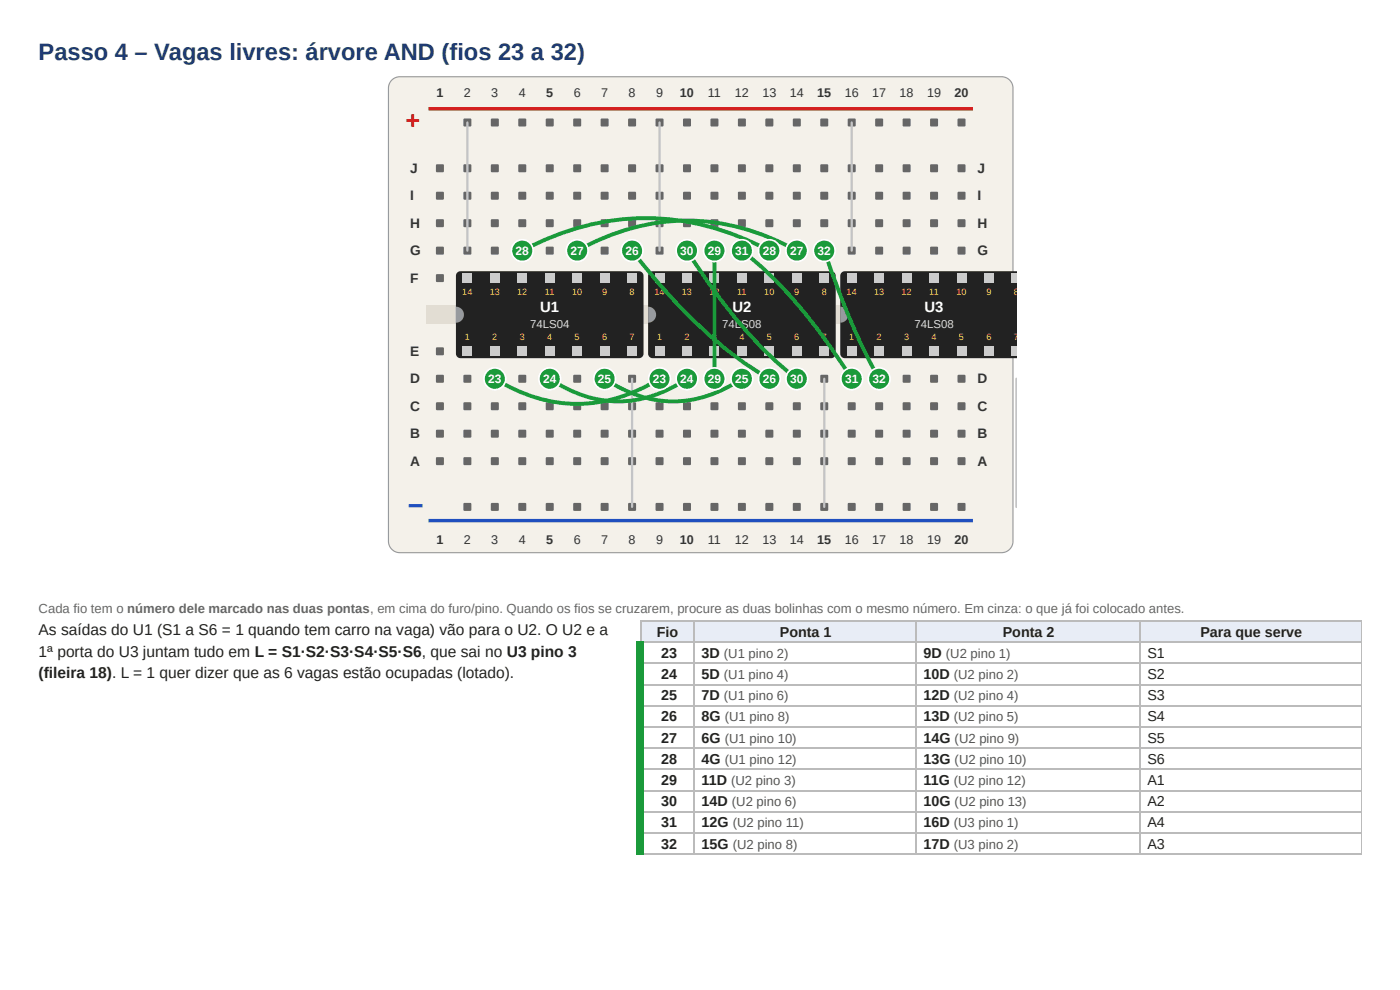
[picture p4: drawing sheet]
<svg xmlns="http://www.w3.org/2000/svg" width="297mm" height="210mm" viewBox="0 0 297 210" stroke-linecap="round" stroke-linejoin="round" font-family="sans-serif">
<path d="M83.2 17l.8-.5 .9-.2h127.8a2.43 2.43 0 0 1 2.5 2.4v96.2a2.43 2.43 0 0 1-2.5 2.5h-127.8a2.43 2.43 0 0 1-2.4-2.5v-96.2l.2-.9z" fill="#f4f1ea"/>
<path d="M83.2 17l.8-.5 .9-.2h127.8a2.43 2.43 0 0 1 2.5 2.4v96.2a2.43 2.43 0 0 1-2.5 2.5h-127.8a2.43 2.43 0 0 1-2.4-2.5v-96.2l.2-.9z" fill="none" stroke="#999" stroke-width=".24"/>
<path d="M91 23.1h115.6" fill="none" stroke="#d42020" stroke-width=".73" stroke-linecap="butt"/>
<path d="M91 110.6h115.6" fill="none" stroke="#1f4fbf" stroke-width=".73" stroke-linecap="butt"/>
<path d="M90.5 64.9h116.6v3.9h-116.6z" fill="#e2ddd2"/>
<g fill="#666">
<path d="M92.7 35h1.5v1.5h-1.5z"/>
<path d="M92.7 40.8h1.5v1.5h-1.5z"/>
<path d="M92.7 46.6h1.5v1.6h-1.5z"/>
<path d="M92.7 52.4h1.5v1.6h-1.5z"/>
<path d="M92.7 58.3h1.5v1.5h-1.5z"/>
<path d="M92.7 73.8h1.5v1.6h-1.5z"/>
<path d="M92.7 79.7h1.5v1.5h-1.5z"/>
<path d="M92.7 85.5h1.5v1.5h-1.5z"/>
<path d="M92.7 91.3h1.5v1.6h-1.5z"/>
<path d="M92.7 97.1h1.5v1.6h-1.5z"/>
<path d="M98.5 35h1.5v1.5h-1.5z"/>
<path d="M98.5 40.8h1.5v1.5h-1.5z"/>
<path d="M98.5 46.6h1.5v1.6h-1.5z"/>
<path d="M98.5 52.4h1.5v1.6h-1.5z"/>
<path d="M98.5 58.3h1.5v1.5h-1.5z"/>
<path d="M98.5 73.8h1.5v1.6h-1.5z"/>
<path d="M98.5 79.7h1.5v1.5h-1.5z"/>
<path d="M98.5 85.5h1.5v1.5h-1.5z"/>
<path d="M98.5 91.3h1.5v1.6h-1.5z"/>
<path d="M98.5 97.1h1.5v1.6h-1.5z"/>
<path d="M98.5 25.2h1.5v1.6h-1.5z"/>
<path d="M98.5 106.9h1.5v1.5h-1.5z"/>
<path d="M104.3 35h1.6v1.5h-1.6z"/>
<path d="M104.3 40.8h1.6v1.5h-1.6z"/>
<path d="M104.3 46.6h1.6v1.6h-1.6z"/>
<path d="M104.3 52.4h1.6v1.6h-1.6z"/>
<path d="M104.3 58.3h1.6v1.5h-1.6z"/>
<path d="M104.3 73.8h1.6v1.6h-1.6z"/>
<path d="M104.3 79.7h1.6v1.5h-1.6z"/>
<path d="M104.3 85.5h1.6v1.5h-1.6z"/>
<path d="M104.3 91.3h1.6v1.6h-1.6z"/>
<path d="M104.3 97.1h1.6v1.6h-1.6z"/>
<path d="M104.3 25.2h1.6v1.6h-1.6z"/>
<path d="M104.3 106.9h1.6v1.5h-1.6z"/>
<path d="M110.1 35h1.6v1.5h-1.6z"/>
<path d="M110.1 40.8h1.6v1.5h-1.6z"/>
<path d="M110.1 46.6h1.6v1.6h-1.6z"/>
<path d="M110.1 52.4h1.6v1.6h-1.6z"/>
<path d="M110.1 58.3h1.6v1.5h-1.6z"/>
<path d="M110.1 73.8h1.6v1.6h-1.6z"/>
<path d="M110.1 79.7h1.6v1.5h-1.6z"/>
<path d="M110.1 85.5h1.6v1.5h-1.6z"/>
<path d="M110.1 91.3h1.6v1.6h-1.6z"/>
<path d="M110.1 97.1h1.6v1.6h-1.6z"/>
<path d="M110.1 25.2h1.6v1.6h-1.6z"/>
<path d="M110.1 106.9h1.6v1.5h-1.6z"/>
<path d="M116 35h1.5v1.5h-1.5z"/>
<path d="M116 40.8h1.5v1.5h-1.5z"/>
<path d="M116 46.6h1.5v1.6h-1.5z"/>
<path d="M116 52.4h1.5v1.6h-1.5z"/>
<path d="M116 58.3h1.5v1.5h-1.5z"/>
<path d="M116 73.8h1.5v1.6h-1.5z"/>
<path d="M116 79.7h1.5v1.5h-1.5z"/>
<path d="M116 85.5h1.5v1.5h-1.5z"/>
<path d="M116 91.3h1.5v1.6h-1.5z"/>
<path d="M116 97.1h1.5v1.6h-1.5z"/>
<path d="M116 25.2h1.5v1.6h-1.5z"/>
<path d="M116 106.9h1.5v1.5h-1.5z"/>
<path d="M121.8 35h1.6v1.5h-1.6z"/>
<path d="M121.8 40.8h1.6v1.5h-1.6z"/>
<path d="M121.8 46.6h1.6v1.6h-1.6z"/>
<path d="M121.8 52.4h1.6v1.6h-1.6z"/>
<path d="M121.8 58.3h1.6v1.5h-1.6z"/>
<path d="M121.8 73.8h1.6v1.6h-1.6z"/>
<path d="M121.8 79.7h1.6v1.5h-1.6z"/>
<path d="M121.8 85.5h1.6v1.5h-1.6z"/>
<path d="M121.8 91.3h1.6v1.6h-1.6z"/>
<path d="M121.8 97.1h1.6v1.6h-1.6z"/>
<path d="M121.8 25.2h1.6v1.6h-1.6z"/>
<path d="M121.8 106.9h1.6v1.5h-1.6z"/>
<path d="M127.6 35h1.6v1.5h-1.6z"/>
<path d="M127.6 40.8h1.6v1.5h-1.6z"/>
<path d="M127.6 46.6h1.6v1.6h-1.6z"/>
<path d="M127.6 52.4h1.6v1.6h-1.6z"/>
<path d="M127.6 58.3h1.6v1.5h-1.6z"/>
<path d="M127.6 73.8h1.6v1.6h-1.6z"/>
<path d="M127.6 79.7h1.6v1.5h-1.6z"/>
<path d="M127.6 85.5h1.6v1.5h-1.6z"/>
<path d="M127.6 91.3h1.6v1.6h-1.6z"/>
<path d="M127.6 97.1h1.6v1.6h-1.6z"/>
<path d="M127.6 25.2h1.6v1.6h-1.6z"/>
<path d="M127.6 106.9h1.6v1.5h-1.6z"/>
<path d="M133.5 35h1.5v1.5h-1.5z"/>
<path d="M133.5 40.8h1.5v1.5h-1.5z"/>
<path d="M133.5 46.6h1.5v1.6h-1.5z"/>
<path d="M133.5 52.4h1.5v1.6h-1.5z"/>
<path d="M133.5 58.3h1.5v1.5h-1.5z"/>
<path d="M133.5 73.8h1.5v1.6h-1.5z"/>
<path d="M133.5 79.7h1.5v1.5h-1.5z"/>
<path d="M133.5 85.5h1.5v1.5h-1.5z"/>
<path d="M133.5 91.3h1.5v1.6h-1.5z"/>
<path d="M133.5 97.1h1.5v1.6h-1.5z"/>
<path d="M133.5 25.2h1.5v1.6h-1.5z"/>
<path d="M133.5 106.9h1.5v1.5h-1.5z"/>
<path d="M139.3 35h1.6v1.5h-1.6z"/>
<path d="M139.3 40.8h1.6v1.5h-1.6z"/>
<path d="M139.3 46.6h1.6v1.6h-1.6z"/>
<path d="M139.3 52.4h1.6v1.6h-1.6z"/>
<path d="M139.3 58.3h1.6v1.5h-1.6z"/>
<path d="M139.3 73.8h1.6v1.6h-1.6z"/>
<path d="M139.3 79.7h1.6v1.5h-1.6z"/>
<path d="M139.3 85.5h1.6v1.5h-1.6z"/>
<path d="M139.3 91.3h1.6v1.6h-1.6z"/>
<path d="M139.3 97.1h1.6v1.6h-1.6z"/>
<path d="M139.3 25.2h1.6v1.6h-1.6z"/>
<path d="M139.3 106.9h1.6v1.5h-1.6z"/>
<path d="M145.1 35h1.6v1.5h-1.6z"/>
<path d="M145.1 40.8h1.6v1.5h-1.6z"/>
<path d="M145.1 46.6h1.6v1.6h-1.6z"/>
<path d="M145.1 52.4h1.6v1.6h-1.6z"/>
<path d="M145.1 58.3h1.6v1.5h-1.6z"/>
<path d="M145.1 73.8h1.6v1.6h-1.6z"/>
<path d="M145.1 79.7h1.6v1.5h-1.6z"/>
<path d="M145.1 85.5h1.6v1.5h-1.6z"/>
<path d="M145.1 91.3h1.6v1.6h-1.6z"/>
<path d="M145.1 97.1h1.6v1.6h-1.6z"/>
<path d="M145.1 25.2h1.6v1.6h-1.6z"/>
<path d="M145.1 106.9h1.6v1.5h-1.6z"/>
<path d="M151 35h1.5v1.5h-1.5z"/>
<path d="M151 40.8h1.5v1.5h-1.5z"/>
<path d="M151 46.6h1.5v1.6h-1.5z"/>
<path d="M151 52.4h1.5v1.6h-1.5z"/>
<path d="M151 58.3h1.5v1.5h-1.5z"/>
<path d="M151 73.8h1.5v1.6h-1.5z"/>
<path d="M151 79.7h1.5v1.5h-1.5z"/>
<path d="M151 85.5h1.5v1.5h-1.5z"/>
<path d="M151 91.3h1.5v1.6h-1.5z"/>
<path d="M151 97.1h1.5v1.6h-1.5z"/>
<path d="M151 25.2h1.5v1.6h-1.5z"/>
<path d="M151 106.9h1.5v1.5h-1.5z"/>
<path d="M156.8 35h1.6v1.5h-1.6z"/>
<path d="M156.8 40.8h1.6v1.5h-1.6z"/>
<path d="M156.8 46.6h1.6v1.6h-1.6z"/>
<path d="M156.8 52.4h1.6v1.6h-1.6z"/>
<path d="M156.8 58.3h1.6v1.5h-1.6z"/>
<path d="M156.8 73.8h1.6v1.6h-1.6z"/>
<path d="M156.8 79.7h1.6v1.5h-1.6z"/>
<path d="M156.8 85.5h1.6v1.5h-1.6z"/>
<path d="M156.8 91.3h1.6v1.6h-1.6z"/>
<path d="M156.8 97.1h1.6v1.6h-1.6z"/>
<path d="M156.8 25.2h1.6v1.6h-1.6z"/>
<path d="M156.8 106.9h1.6v1.5h-1.6z"/>
<path d="M162.6 35h1.6v1.5h-1.6z"/>
<path d="M162.6 40.8h1.6v1.5h-1.6z"/>
<path d="M162.6 46.6h1.6v1.6h-1.6z"/>
<path d="M162.6 52.4h1.6v1.6h-1.6z"/>
<path d="M162.6 58.3h1.6v1.5h-1.6z"/>
<path d="M162.6 73.8h1.6v1.6h-1.6z"/>
<path d="M162.6 79.7h1.6v1.5h-1.6z"/>
<path d="M162.6 85.5h1.6v1.5h-1.6z"/>
<path d="M162.6 91.3h1.6v1.6h-1.6z"/>
<path d="M162.6 97.1h1.6v1.6h-1.6z"/>
<path d="M162.6 25.2h1.6v1.6h-1.6z"/>
<path d="M162.6 106.9h1.6v1.5h-1.6z"/>
<path d="M168.5 35h1.5v1.5h-1.5z"/>
<path d="M168.5 40.8h1.5v1.5h-1.5z"/>
<path d="M168.5 46.6h1.5v1.6h-1.5z"/>
<path d="M168.5 52.4h1.5v1.6h-1.5z"/>
<path d="M168.5 58.3h1.5v1.5h-1.5z"/>
<path d="M168.5 73.8h1.5v1.6h-1.5z"/>
<path d="M168.5 79.7h1.5v1.5h-1.5z"/>
<path d="M168.5 85.5h1.5v1.5h-1.5z"/>
<path d="M168.5 91.3h1.5v1.6h-1.5z"/>
<path d="M168.5 97.1h1.5v1.6h-1.5z"/>
<path d="M168.5 25.2h1.5v1.6h-1.5z"/>
<path d="M168.5 106.9h1.5v1.5h-1.5z"/>
<path d="M174.3 35h1.5v1.5h-1.5z"/>
<path d="M174.3 40.8h1.5v1.5h-1.5z"/>
<path d="M174.3 46.6h1.5v1.6h-1.5z"/>
<path d="M174.3 52.4h1.5v1.6h-1.5z"/>
<path d="M174.3 58.3h1.5v1.5h-1.5z"/>
<path d="M174.3 73.8h1.5v1.6h-1.5z"/>
<path d="M174.3 79.7h1.5v1.5h-1.5z"/>
<path d="M174.3 85.5h1.5v1.5h-1.5z"/>
<path d="M174.3 91.3h1.5v1.6h-1.5z"/>
<path d="M174.3 97.1h1.5v1.6h-1.5z"/>
<path d="M174.3 25.2h1.5v1.6h-1.5z"/>
<path d="M174.3 106.9h1.5v1.5h-1.5z"/>
<path d="M180.1 35h1.6v1.5h-1.6z"/>
<path d="M180.1 40.8h1.6v1.5h-1.6z"/>
<path d="M180.1 46.6h1.6v1.6h-1.6z"/>
<path d="M180.1 52.4h1.6v1.6h-1.6z"/>
<path d="M180.1 58.3h1.6v1.5h-1.6z"/>
<path d="M180.1 73.8h1.6v1.6h-1.6z"/>
<path d="M180.1 79.7h1.6v1.5h-1.6z"/>
<path d="M180.1 85.5h1.6v1.5h-1.6z"/>
<path d="M180.1 91.3h1.6v1.6h-1.6z"/>
<path d="M180.1 97.1h1.6v1.6h-1.6z"/>
<path d="M180.1 25.2h1.6v1.6h-1.6z"/>
<path d="M180.1 106.9h1.6v1.5h-1.6z"/>
<path d="M185.9 35h1.6v1.5h-1.6z"/>
<path d="M185.9 40.8h1.6v1.5h-1.6z"/>
<path d="M185.9 46.6h1.6v1.6h-1.6z"/>
<path d="M185.9 52.4h1.6v1.6h-1.6z"/>
<path d="M185.9 58.3h1.6v1.5h-1.6z"/>
<path d="M185.9 73.8h1.6v1.6h-1.6z"/>
<path d="M185.9 79.7h1.6v1.5h-1.6z"/>
<path d="M185.9 85.5h1.6v1.5h-1.6z"/>
<path d="M185.9 91.3h1.6v1.6h-1.6z"/>
<path d="M185.9 97.1h1.6v1.6h-1.6z"/>
<path d="M185.9 25.2h1.6v1.6h-1.6z"/>
<path d="M185.9 106.9h1.6v1.5h-1.6z"/>
<path d="M191.8 35h1.5v1.5h-1.5z"/>
<path d="M191.8 40.8h1.5v1.5h-1.5z"/>
<path d="M191.8 46.6h1.5v1.6h-1.5z"/>
<path d="M191.8 52.4h1.5v1.6h-1.5z"/>
<path d="M191.8 58.3h1.5v1.5h-1.5z"/>
<path d="M191.8 73.8h1.5v1.6h-1.5z"/>
<path d="M191.8 79.7h1.5v1.5h-1.5z"/>
<path d="M191.8 85.5h1.5v1.5h-1.5z"/>
<path d="M191.8 91.3h1.5v1.6h-1.5z"/>
<path d="M191.8 97.1h1.5v1.6h-1.5z"/>
<path d="M191.8 25.2h1.5v1.6h-1.5z"/>
<path d="M191.8 106.9h1.5v1.5h-1.5z"/>
<path d="M197.6 35h1.6v1.5h-1.6z"/>
<path d="M197.6 40.8h1.6v1.5h-1.6z"/>
<path d="M197.6 46.6h1.6v1.6h-1.6z"/>
<path d="M197.6 52.4h1.6v1.6h-1.6z"/>
<path d="M197.6 58.3h1.6v1.5h-1.6z"/>
<path d="M197.6 73.8h1.6v1.6h-1.6z"/>
<path d="M197.6 79.7h1.6v1.5h-1.6z"/>
<path d="M197.6 85.5h1.6v1.5h-1.6z"/>
<path d="M197.6 91.3h1.6v1.6h-1.6z"/>
<path d="M197.6 97.1h1.6v1.6h-1.6z"/>
<path d="M197.6 25.2h1.6v1.6h-1.6z"/>
<path d="M197.6 106.9h1.6v1.5h-1.6z"/>
<path d="M203.4 35h1.6v1.5h-1.6z"/>
<path d="M203.4 40.8h1.6v1.5h-1.6z"/>
<path d="M203.4 46.6h1.6v1.6h-1.6z"/>
<path d="M203.4 52.4h1.6v1.6h-1.6z"/>
<path d="M203.4 58.3h1.6v1.5h-1.6z"/>
<path d="M203.4 73.8h1.6v1.6h-1.6z"/>
<path d="M203.4 79.7h1.6v1.5h-1.6z"/>
<path d="M203.4 85.5h1.6v1.5h-1.6z"/>
<path d="M203.4 91.3h1.6v1.6h-1.6z"/>
<path d="M203.4 97.1h1.6v1.6h-1.6z"/>
<path d="M203.4 25.2h1.6v1.6h-1.6z"/>
<path d="M203.4 106.9h1.6v1.5h-1.6z"/>
</g>
<path d="M97.1 57.9l.7-.3h37.9a.97 .97 0 0 1 1 1v16.5a.97 .97 0 0 1-1 1h-37.9a.97 .97 0 0 1-1-1v-16.5z" fill="#222"/>
<path d="M96.8 65.1a1.7 1.7 0 0 1 1.7 1.7 1.7 1.7 0 0 1-1.7 1.7z" fill="#999"/>
<g fill="#ccc">
<path d="M98.3 73.6h1.9v2h-1.9z"/>
<path d="M104.1 73.6h2v2h-2z"/>
<path d="M110 73.6h1.9v2h-1.9z"/>
<path d="M115.8 73.6h1.9v2h-1.9z"/>
<path d="M121.6 73.6h2v2h-2z"/>
<path d="M127.4 73.6h2v2h-2z"/>
<path d="M133.3 73.6h1.9v2h-1.9z"/>
<path d="M133.3 58.1h1.9v1.9h-1.9z"/>
<path d="M127.4 58.1h2v1.9h-2z"/>
<path d="M121.6 58.1h2v1.9h-2z"/>
<path d="M115.8 58.1h1.9v1.9h-1.9z"/>
<path d="M110 58.1h1.9v1.9h-1.9z"/>
<path d="M104.1 58.1h2v1.9h-2z"/>
<path d="M98.3 58.1h1.9v1.9h-1.9z"/>
</g>
<path d="M137.9 57.9l.7-.3h37.9a.97 .97 0 0 1 1 1v16.5a.97 .97 0 0 1-1 1h-37.9a.97 .97 0 0 1-.9-1v-16.5z" fill="#222"/>
<path d="M137.7 65.1a1.7 1.7 0 0 1 1.7 1.7 1.7 1.7 0 0 1-1.7 1.7z" fill="#999"/>
<g fill="#ccc">
<path d="M139.1 73.6h2v2h-2z"/>
<path d="M144.9 73.6h2v2h-2z"/>
<path d="M150.8 73.6h1.9v2h-1.9z"/>
<path d="M156.6 73.6h1.9v2h-1.9z"/>
<path d="M162.4 73.6h2v2h-2z"/>
<path d="M168.3 73.6h1.9v2h-1.9z"/>
<path d="M174.1 73.6h1.9v2h-1.9z"/>
<path d="M174.1 58.1h1.9v1.9h-1.9z"/>
<path d="M168.3 58.1h1.9v1.9h-1.9z"/>
<path d="M162.4 58.1h2v1.9h-2z"/>
<path d="M156.6 58.1h1.9v1.9h-1.9z"/>
<path d="M150.8 58.1h1.9v1.9h-1.9z"/>
<path d="M144.9 58.1h2v1.9h-2z"/>
<path d="M139.1 58.1h2v1.9h-2z"/>
</g>
<path d="M178.8 57.9l.6-.3h36.5v18.5h-36.5a.97 .97 0 0 1-.9-1v-16.5z" fill="#222"/>
<path d="M178.5 65.1a1.7 1.7 0 0 1 1.7 1.7 1.7 1.7 0 0 1-1.7 1.7z" fill="#999"/>
<g fill="#ccc">
<path d="M179.9 73.6h2v2h-2z"/>
<path d="M185.8 73.6h1.9v2h-1.9z"/>
<path d="M191.6 73.6h1.9v2h-1.9z"/>
<path d="M197.4 73.6h2v2h-2z"/>
<path d="M203.2 73.6h2v2h-2z"/>
<path d="M209.1 73.6h1.9v2h-1.9z"/>
<path d="M214.9 73.6h1v2h-1z"/>
<path d="M214.9 58.1h1v1.9h-1z"/>
<path d="M209.1 58.1h1.9v1.9h-1.9z"/>
<path d="M203.2 58.1h2v1.9h-2z"/>
<path d="M197.4 58.1h2v1.9h-2z"/>
<path d="M191.6 58.1h1.9v1.9h-1.9z"/>
<path d="M185.8 58.1h1.9v1.9h-1.9z"/>
<path d="M179.9 58.1h2v1.9h-2z"/>
</g>
<path d="M99.3 26v27.2M140.1 26v27.2M180.9 26v27.2M134.3 80.4v27.2M175.1 80.4v27.2M215.9 80.4v27.2" fill="none" stroke="#c4c4c4" stroke-width=".49"/>
<path d="M110.9 53.2a53.2 53.2 0 0 1 38.8-5.3 61.7 61.7 0 0 1 13.7 5.3M122.6 53.2a45.6 45.6 0 0 1 36-4.5 54.2 54.2 0 0 1 10.6 4.5M134.3 53.2a107.6 107.6 0 0 0 26.2 25.5l2.9 1.7M145.9 53.2a106.7 106.7 0 0 0 22.1 26.3l1.2 .9M151.7 53.2v27.2M157.6 53.2a96 96 0 0 1 20.8 23.5l2.5 3.7M175.1 53.2a155.1 155.1 0 0 0 11.6 27.2M105.1 80.4a31.1 31.1 0 0 0 27.6 3.6 39.3 39.3 0 0 0 7.4-3.6M116.8 80.4a24.5 24.5 0 0 0 21 3.9 29.7 29.7 0 0 0 8.1-3.9M128.4 80.4a24.5 24.5 0 0 0 21.1 3.9 29.7 29.7 0 0 0 8.1-3.9" fill="none" stroke="#1a9a3a" stroke-width=".83"/>
<circle cx="105.1" cy="80.4" r="2.31" fill="#1a9a3a"/>
<circle cx="105.1" cy="80.4" r="2.31" fill="none" stroke="#fff" stroke-width=".36"/>
<circle cx="140.1" cy="80.4" r="2.31" fill="#1a9a3a"/>
<circle cx="140.1" cy="80.4" r="2.31" fill="none" stroke="#fff" stroke-width=".36"/>
<circle cx="116.8" cy="80.4" r="2.31" fill="#1a9a3a"/>
<circle cx="116.8" cy="80.4" r="2.31" fill="none" stroke="#fff" stroke-width=".36"/>
<circle cx="145.9" cy="80.4" r="2.31" fill="#1a9a3a"/>
<circle cx="145.9" cy="80.4" r="2.31" fill="none" stroke="#fff" stroke-width=".36"/>
<circle cx="128.4" cy="80.4" r="2.31" fill="#1a9a3a"/>
<circle cx="128.4" cy="80.4" r="2.31" fill="none" stroke="#fff" stroke-width=".36"/>
<circle cx="157.6" cy="80.4" r="2.31" fill="#1a9a3a"/>
<circle cx="157.6" cy="80.4" r="2.31" fill="none" stroke="#fff" stroke-width=".36"/>
<circle cx="134.3" cy="53.2" r="2.31" fill="#1a9a3a"/>
<circle cx="134.3" cy="53.2" r="2.31" fill="none" stroke="#fff" stroke-width=".36"/>
<circle cx="163.4" cy="80.4" r="2.31" fill="#1a9a3a"/>
<circle cx="163.4" cy="80.4" r="2.31" fill="none" stroke="#fff" stroke-width=".36"/>
<circle cx="122.6" cy="53.2" r="2.31" fill="#1a9a3a"/>
<circle cx="122.6" cy="53.2" r="2.31" fill="none" stroke="#fff" stroke-width=".36"/>
<circle cx="169.2" cy="53.2" r="2.31" fill="#1a9a3a"/>
<circle cx="169.2" cy="53.2" r="2.31" fill="none" stroke="#fff" stroke-width=".36"/>
<circle cx="110.9" cy="53.2" r="2.31" fill="#1a9a3a"/>
<circle cx="110.9" cy="53.2" r="2.31" fill="none" stroke="#fff" stroke-width=".36"/>
<circle cx="163.4" cy="53.2" r="2.31" fill="#1a9a3a"/>
<circle cx="163.4" cy="53.2" r="2.31" fill="none" stroke="#fff" stroke-width=".36"/>
<circle cx="151.7" cy="80.4" r="2.31" fill="#1a9a3a"/>
<circle cx="151.7" cy="80.4" r="2.31" fill="none" stroke="#fff" stroke-width=".36"/>
<circle cx="151.7" cy="53.2" r="2.31" fill="#1a9a3a"/>
<circle cx="151.7" cy="53.2" r="2.31" fill="none" stroke="#fff" stroke-width=".36"/>
<circle cx="169.2" cy="80.4" r="2.31" fill="#1a9a3a"/>
<circle cx="169.2" cy="80.4" r="2.31" fill="none" stroke="#fff" stroke-width=".36"/>
<circle cx="145.9" cy="53.2" r="2.31" fill="#1a9a3a"/>
<circle cx="145.9" cy="53.2" r="2.31" fill="none" stroke="#fff" stroke-width=".36"/>
<circle cx="157.6" cy="53.2" r="2.31" fill="#1a9a3a"/>
<circle cx="157.6" cy="53.2" r="2.31" fill="none" stroke="#fff" stroke-width=".36"/>
<circle cx="180.9" cy="80.4" r="2.31" fill="#1a9a3a"/>
<circle cx="180.9" cy="80.4" r="2.31" fill="none" stroke="#fff" stroke-width=".36"/>
<circle cx="175.1" cy="53.2" r="2.31" fill="#1a9a3a"/>
<circle cx="175.1" cy="53.2" r="2.31" fill="none" stroke="#fff" stroke-width=".36"/>
<circle cx="186.7" cy="80.4" r="2.31" fill="#1a9a3a"/>
<circle cx="186.7" cy="80.4" r="2.31" fill="none" stroke="#fff" stroke-width=".36"/>
<g fill="#e8edf6">
<path d="M136 132h11.6v4.5h-11.6z"/>
<path d="M147.6 132h47.1v4.5h-47.1z"/>
<path d="M194.7 132h47.7v4.5h-47.7z"/>
<path d="M242.4 132h46.9v4.5h-46.9z"/>
</g>
<path d="M136 131.9h153.3M136.1 131.8v4.5M147.5 131.8v4.7M194.6 131.8v4.7M242.2 131.8v4.7" fill="none" stroke="#bbb" stroke-width=".26"/>
<path d="M289.2 131.8v4.7" fill="none" stroke="#bbb" stroke-width=".21"/>
<path d="M135.2 136.3h1.6v4.7h-1.6z" fill="#1a9a3a"/>
<path d="M136.8 136.4h152.5M147.5 136.5v4.5M194.6 136.5v4.5M242.2 136.5v4.5" fill="none" stroke="#bbb" stroke-width=".26"/>
<path d="M289.2 136.5v4.5" fill="none" stroke="#bbb" stroke-width=".21"/>
<path d="M135.2 141h1.6v4.5h-1.6z" fill="#1a9a3a"/>
<path d="M136.8 140.9h152.5M147.5 141v4.5M194.6 141v4.5M242.2 141v4.5" fill="none" stroke="#bbb" stroke-width=".26"/>
<path d="M289.2 141v4.5" fill="none" stroke="#bbb" stroke-width=".21"/>
<path d="M135.2 145.5h1.6v4.5h-1.6z" fill="#1a9a3a"/>
<path d="M136.8 145.4h152.5M147.5 145.5v4.5M194.6 145.5v4.5M242.2 145.5v4.5" fill="none" stroke="#bbb" stroke-width=".26"/>
<path d="M289.2 145.5v4.5" fill="none" stroke="#bbb" stroke-width=".21"/>
<path d="M135.2 150h1.6v4.5h-1.6z" fill="#1a9a3a"/>
<path d="M136.8 149.9h152.5M147.5 150v4.5M194.6 150v4.5M242.2 150v4.5" fill="none" stroke="#bbb" stroke-width=".26"/>
<path d="M289.2 150v4.5" fill="none" stroke="#bbb" stroke-width=".21"/>
<path d="M135.2 154.5h1.6v4.5h-1.6z" fill="#1a9a3a"/>
<path d="M136.8 154.4h152.5M147.5 154.5v4.5M194.6 154.5v4.5M242.2 154.5v4.5" fill="none" stroke="#bbb" stroke-width=".26"/>
<path d="M289.2 154.5v4.5" fill="none" stroke="#bbb" stroke-width=".21"/>
<path d="M135.2 159h1.6v4.5h-1.6z" fill="#1a9a3a"/>
<path d="M136.8 158.9h152.5M147.5 159v4.5M194.6 159v4.5M242.2 159v4.5" fill="none" stroke="#bbb" stroke-width=".26"/>
<path d="M289.2 159v4.5" fill="none" stroke="#bbb" stroke-width=".21"/>
<path d="M135.2 163.5h1.6v4.5h-1.6z" fill="#1a9a3a"/>
<path d="M136.8 163.4h152.5M147.5 163.5v4.5M194.6 163.5v4.5M242.2 163.5v4.5" fill="none" stroke="#bbb" stroke-width=".26"/>
<path d="M289.2 163.5v4.5" fill="none" stroke="#bbb" stroke-width=".21"/>
<path d="M135.2 168h1.6v4.5h-1.6z" fill="#1a9a3a"/>
<path d="M136.8 167.9h152.5M147.5 168v4.5M194.6 168v4.5M242.2 168v4.5" fill="none" stroke="#bbb" stroke-width=".26"/>
<path d="M289.2 168v4.5" fill="none" stroke="#bbb" stroke-width=".21"/>
<path d="M135.2 172.5h1.6v4.5h-1.6z" fill="#1a9a3a"/>
<path d="M136.8 172.4h152.5M147.5 172.5v4.5M194.6 172.5v4.5M242.2 172.5v4.5" fill="none" stroke="#bbb" stroke-width=".26"/>
<path d="M289.2 172.5v4.5" fill="none" stroke="#bbb" stroke-width=".21"/>
<path d="M135.2 177h1.6v4.5h-1.6z" fill="#1a9a3a"/>
<path d="M136.8 176.9h152.5M147.5 177v4.5M194.6 177v4.5M242.2 177v4.5M136.8 181.4h152.5" fill="none" stroke="#bbb" stroke-width=".26"/>
<path d="M289.2 177v4.5" fill="none" stroke="#bbb" stroke-width=".21"/>
<text font-size="5.8" fill="#1f4fbf" x="86.6" y="109.3">−</text>
<text font-size="5.3" fill="#d42020" x="86.1" y="27.5">+</text>
<text font-size="5" fill="#1f3b73" x="8.2" y="12.7">Passo 4 – Vagas livres: árvore AND (fios 23 a 32)</text>
<g font-size="3.3" fill="#222">
<text x="8.2" y="134.9">As saídas do U1 (S1 a S6 = 1 quando tem carro na vaga) vão para o U2. O U2 e a</text>
<text x="8.2" y="139.4">1ª porta do U3 juntam tudo em L = S1·S2·S3·S4·S5·S6, que sai no U3 pino 3</text>
<text x="8.2" y="143.9">(fileira 18). L = 1 quer dizer que as 6 vagas estão ocupadas (lotado).</text>
</g>
<g font-size="3.2" fill="#fff">
<text x="114.7" y="66.3">U1</text>
<text x="155.6" y="66.3">U2</text>
<text x="196.4" y="66.3">U3</text>
</g>
<g font-size="3" fill="#222">
<text x="139.5" y="135.2">Fio</text>
<text x="165.6" y="135.2">Ponta 1</text>
<text x="213" y="135.2">Ponta 2</text>
<text x="255" y="135.2">Para que serve</text>
<text x="140.4" y="139.7">23</text>
<text x="149" y="139.7">3D (U1 pino 2)</text>
<text x="196.2" y="139.7">9D (U2 pino 1)</text>
<text x="243.7" y="139.7">S1</text>
<text x="140.4" y="144.2">24</text>
<text x="140.4" y="148.7">25</text>
<text x="149" y="144.2">5D (U1 pino 4)</text>
<text x="149" y="148.7">7D (U1 pino 6)</text>
<text x="196.2" y="144.2">10D (U2 pino 2)</text>
<text x="196.2" y="148.7">12D (U2 pino 4)</text>
<text x="243.7" y="144.2">S2</text>
<text x="243.7" y="148.7">S3</text>
<text x="140.4" y="153.2">26</text>
<text x="149" y="153.2">8G (U1 pino 8)</text>
<text x="196.2" y="153.2">13D (U2 pino 5)</text>
<text x="243.7" y="153.2">S4</text>
<text x="140.4" y="157.7">27</text>
<text x="149" y="157.7">6G (U1 pino 10)</text>
<text x="196.2" y="157.7">14G (U2 pino 9)</text>
<text x="243.7" y="157.7">S5</text>
<text x="140.4" y="162.2">28</text>
<text x="140.4" y="166.7">29</text>
<text x="149" y="162.2">4G (U1 pino 12)</text>
<text x="149" y="166.7">11D (U2 pino 3)</text>
<text x="196.2" y="162.2">13G (U2 pino 10)</text>
<text x="196.2" y="166.7">11G (U2 pino 12)</text>
<text x="243.7" y="162.2">S6</text>
<text x="243.7" y="166.7">A1</text>
<text x="140.4" y="171.2">30</text>
<text x="149" y="171.2">14D (U2 pino 6)</text>
<text x="196.2" y="171.2">10G (U2 pino 13)</text>
<text x="243.7" y="171.2">A2</text>
<text x="140.4" y="175.7">31</text>
<text x="149" y="175.7">12G (U2 pino 11)</text>
<text x="196.2" y="175.7">16D (U3 pino 1)</text>
<text x="243.7" y="175.7">A4</text>
<text x="140.4" y="180.2">32</text>
<text x="149" y="180.2">15G (U2 pino 8)</text>
<text x="196.2" y="180.2">17D (U3 pino 2)</text>
<text x="243.7" y="180.2">A3</text>
</g>
<g font-size="2.9" fill="#333">
<text x="87.1" y="36.7">J</text>
<text x="207.6" y="36.7">J</text>
<text x="87.1" y="42.5">I</text>
<text x="207.6" y="42.5">I</text>
<text x="87.1" y="48.4">H</text>
<text x="207.6" y="48.4">H</text>
<text x="87.1" y="54.2">G</text>
<text x="207.6" y="54.2">G</text>
<text x="87.1" y="60">F</text>
<text x="207.6" y="60">F</text>
<text x="87.1" y="75.6">E</text>
<text x="207.6" y="75.6">E</text>
<text x="87.1" y="81.4">D</text>
<text x="207.6" y="81.4">D</text>
<text x="87.1" y="87.2">C</text>
<text x="207.6" y="87.2">C</text>
<text x="87.1" y="93.1">B</text>
<text x="207.6" y="93.1">B</text>
<text x="87.1" y="98.9">A</text>
<text x="207.6" y="98.9">A</text>
</g>
<text font-size="2.8" fill="#666" x="8.2" y="130.2">Cada fio tem o número dele marcado nas duas pontas, em cima do furo/pino. Quando os fios se cruzarem, procure as duas bolinhas com o mesmo número. Em cinza: o que já foi colocado antes.</text>
<g font-size="2.7" fill="#333">
<text x="92.7" y="20.7">1</text>
<text x="98.5" y="20.7">2</text>
<text x="104.4" y="20.7">3</text>
<text x="110.2" y="20.7">4</text>
<text x="116" y="20.7">5</text>
<text x="121.8" y="20.7">6</text>
<text x="127.7" y="20.7">7</text>
<text x="133.5" y="20.7">8</text>
<text x="139.3" y="20.7">9</text>
<text x="144.4" y="20.7">10</text>
<text x="150.4" y="20.7">11</text>
<text x="156.1" y="20.7">12</text>
<text x="161.9" y="20.7">13</text>
<text x="167.7" y="20.7">14</text>
<text x="173.6" y="20.7">15</text>
<text x="179.4" y="20.7">16</text>
<text x="185.2" y="20.7">17</text>
<text x="191.1" y="20.7">18</text>
<text x="196.9" y="20.7">19</text>
<text x="202.7" y="20.7">20</text>
<text x="92.7" y="115.4">1</text>
<text x="98.5" y="115.4">2</text>
<text x="104.4" y="115.4">3</text>
<text x="110.2" y="115.4">4</text>
<text x="116" y="115.4">5</text>
<text x="121.8" y="115.4">6</text>
<text x="127.7" y="115.4">7</text>
<text x="133.5" y="115.4">8</text>
<text x="139.3" y="115.4">9</text>
<text x="144.4" y="115.4">10</text>
<text x="150.4" y="115.4">11</text>
<text x="156.1" y="115.4">12</text>
<text x="161.9" y="115.4">13</text>
<text x="167.7" y="115.4">14</text>
<text x="173.6" y="115.4">15</text>
<text x="179.4" y="115.4">16</text>
<text x="185.2" y="115.4">17</text>
<text x="191.1" y="115.4">18</text>
<text x="196.9" y="115.4">19</text>
<text x="202.7" y="115.4">20</text>
</g>
<g font-size="2.6" fill="#fff">
<text x="109.5" y="54.2">28</text>
<text x="121.2" y="54.2">27</text>
<text x="132.8" y="54.2">26</text>
<text x="144.5" y="54.2">30</text>
<text x="150.3" y="54.2">29</text>
<text x="156.2" y="54.2">31</text>
<text x="162" y="54.2">28</text>
<text x="167.8" y="54.2">27</text>
<text x="173.6" y="54.2">32</text>
<text x="103.7" y="81.4">23</text>
<text x="115.3" y="81.4">24</text>
<text x="127" y="81.4">25</text>
<text x="138.7" y="81.4">23</text>
<text x="144.5" y="81.4">24</text>
<text x="150.3" y="81.4">29</text>
<text x="156.2" y="81.4">25</text>
<text x="162" y="81.4">26</text>
<text x="167.8" y="81.4">30</text>
<text x="179.5" y="81.4">31</text>
<text x="185.3" y="81.4">32</text>
</g>
<g font-size="2.4" fill="#ddd">
<text x="112.6" y="69.7">74LS04</text>
<text x="153.4" y="69.7">74LS08</text>
<text x="194.2" y="69.7">74LS08</text>
</g>
<g font-size="1.9" fill="#ffd400">
<text x="98.2" y="62.7">14</text>
<text x="104" y="62.7">13</text>
<text x="109.8" y="62.7">12</text>
<text x="115.8" y="62.7">11</text>
<text x="121.5" y="62.7">10</text>
<text x="127.9" y="62.7">9</text>
<text x="133.7" y="62.7">8</text>
<text x="139" y="62.7">14</text>
<text x="144.8" y="62.7">13</text>
<text x="150.7" y="62.7">12</text>
<text x="156.6" y="62.7">11</text>
<text x="162.3" y="62.7">10</text>
<text x="168.7" y="62.7">9</text>
<text x="174.5" y="62.7">8</text>
<text x="179.8" y="62.7">14</text>
<text x="185.6" y="62.7">13</text>
<text x="191.5" y="62.7">12</text>
<text x="197.4" y="62.7">11</text>
<text x="203.1" y="62.7">10</text>
<text x="209.5" y="62.7">9</text>
<text x="215.3" y="62.7">8</text>
<text x="98.7" y="72.2">1</text>
<text x="104.6" y="72.2">2</text>
<text x="110.4" y="72.2">3</text>
<text x="116.2" y="72.2">4</text>
<text x="122" y="72.2">5</text>
<text x="127.9" y="72.2">6</text>
<text x="133.7" y="72.2">7</text>
<text x="139.5" y="72.2">1</text>
<text x="145.4" y="72.2">2</text>
<text x="151.2" y="72.2">3</text>
<text x="157" y="72.2">4</text>
<text x="162.9" y="72.2">5</text>
<text x="168.7" y="72.2">6</text>
<text x="174.5" y="72.2">7</text>
<text x="180.4" y="72.2">1</text>
<text x="186.2" y="72.2">2</text>
<text x="192" y="72.2">3</text>
<text x="197.8" y="72.2">4</text>
<text x="203.7" y="72.2">5</text>
<text x="209.5" y="72.2">6</text>
<text x="215.3" y="72.2">7</text>
</g>
</svg>
